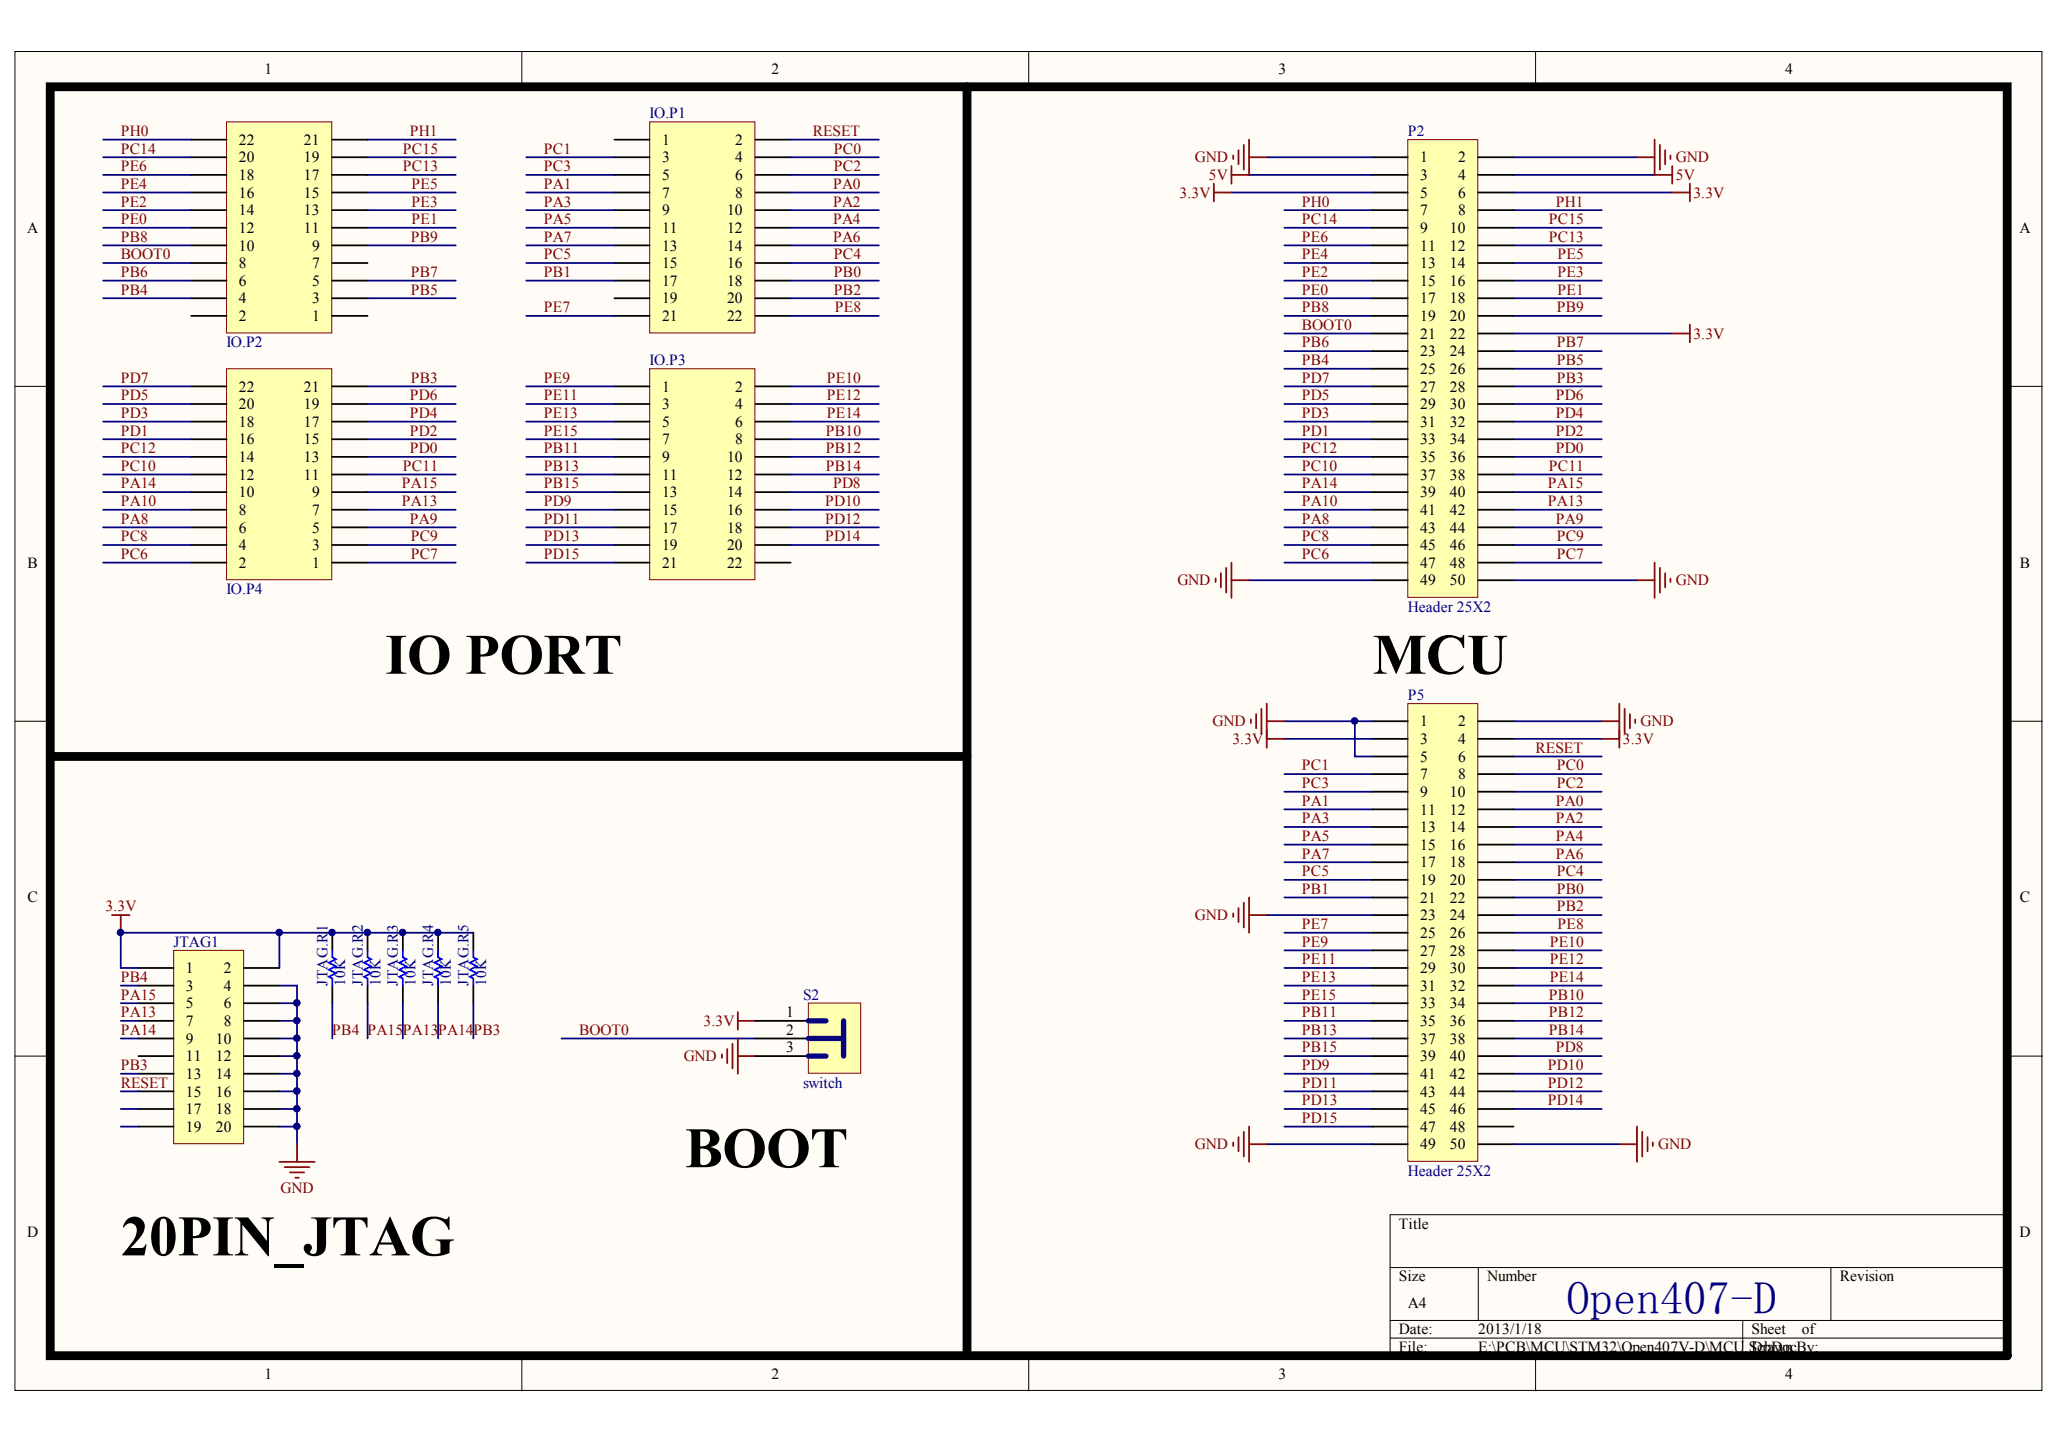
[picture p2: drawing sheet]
<svg xmlns="http://www.w3.org/2000/svg" width="291mm" height="204mm" viewBox="0 0 291 204" stroke-linecap="round" stroke-linejoin="round" font-family="sans-serif">
<g fill="#fffcf8" stroke="#000" stroke-width=".14">
<path d="M2.1 7.3h286v188.9h-286z"/>
<path d="M7.1 12.2h276v179h-276z"/>
</g>
<g fill="none" stroke="#000" stroke-width=".14">
<path d="M73.6 7.3v4.9M145.1 7.3v4.9M216.6 7.3v4.9M2.1 54.5h5M283.2 54.5h4.9M2.1 101.8h5M283.2 101.8h4.9M2.1 149h5M283.2 149h4.9M196.1 178.9h87.1M208.6 178.9v7.4M258.3 178.9v7.4"/>
<path d="M283.2 171.4h-87.1v19.9M73.6 191.3v5M145.1 191.3v5M196.1 186.3h87.1M196.1 188.8h87.1M216.6 191.3v5M245.9 186.3v5"/>
</g>
<g fill="none" stroke="#000080" stroke-width=".25">
<path d="M181.2 39.6h12.4M181.2 37.1h12.4M181.2 34.6h12.4M181.2 32.1h12.4M213.5 39.6h12.5M213.5 37.1h12.5M213.5 34.6h12.5M213.5 32.1h12.5M181.2 79.4h12.4M213.5 79.4h12.5M181.2 109.2h12.4M181.2 111.7h12.4"/>
<path d="M181.2 114.2h12.4M181.2 116.7h12.4M181.2 119.2h12.4M213.5 109.2h12.5M213.5 111.7h12.5M213.5 114.2h12.5M213.5 116.7h12.5M213.5 119.2h12.5M181.2 121.7h12.4M181.2 124.2h12.4M181.2 126.6h12.4M181.2 131.6h12.4"/>
<path d="M181.2 134.1h12.4M181.2 136.6h12.4M181.2 139.1h12.4M213.5 121.7h12.5M213.5 124.2h12.5M213.5 126.6h12.5M213.5 131.6h12.5M213.5 134.1h12.5M213.5 136.6h12.5M213.5 139.1h12.5M213.5 129.1h12.5M181.2 141.6h12.4"/>
<path d="M181.2 159h12.4M181.2 156.5h12.4M181.2 144.1h12.4M181.2 151.5h12.4M181.2 149h12.4M181.2 146.5h12.4M181.2 154h12.4M213.5 141.6h12.5M213.5 156.5h12.5M213.5 144.1h12.5M213.5 151.5h12.5M213.5 149h12.5"/>
<path d="M213.5 146.5h12.5M213.5 154h12.5"/>
</g>
<path d="M91.7 52h14.8v29.8h-14.8z" fill="#ffffb0" stroke="#800000" stroke-width=".14"/>
<g fill="none" stroke="#000" stroke-width=".25">
<path d="M86.7 54.5h5M86.7 57h5M86.7 59.5h5M106.6 54.5h5M106.6 57h5M106.6 59.5h5M86.7 62h5M86.7 64.5h5M86.7 67h5M86.7 69.4h5M86.7 71.9h5M86.7 74.4h5"/>
<path d="M86.7 76.9h5M86.7 79.4h5M106.6 62h5M106.6 64.5h5M106.6 67h5M106.6 69.4h5M106.6 71.9h5M106.6 74.4h5M106.6 76.9h5M106.6 79.4h5"/>
</g>
<path d="M32 17.2h14.8v29.8h-14.8z" fill="#ffffb0" stroke="#800000" stroke-width=".14"/>
<g fill="none" stroke="#000" stroke-width=".25">
<path d="M27 19.7h5M46.9 19.7h5M27 39.6h5M27 37.1h5M27 34.6h5M27 32.1h5M27 29.7h5M27 27.2h5M27 24.7h5M27 22.2h5M46.9 39.6h5M46.9 37.1h5"/>
<path d="M46.9 34.6h5M46.9 32.1h5M46.9 29.7h5M46.9 27.2h5M46.9 24.7h5M46.9 22.2h5M27 44.6h5M27 42.1h5M46.9 44.6h5M46.9 42.1h5"/>
</g>
<path d="M32 52h14.8v29.8h-14.8z" fill="#ffffb0" stroke="#800000" stroke-width=".14"/>
<g fill="none" stroke="#000" stroke-width=".25">
<path d="M27 59.5h5M27 57h5M27 54.5h5M46.9 59.5h5M46.9 57h5M46.9 54.5h5M27 79.4h5M27 76.9h5M27 74.4h5M27 71.9h5M27 69.4h5M27 67h5"/>
<path d="M27 64.5h5M27 62h5M46.9 79.4h5M46.9 76.9h5M46.9 74.4h5M46.9 71.9h5M46.9 69.4h5M46.9 67h5M46.9 64.5h5M46.9 62h5"/>
</g>
<path d="M91.7 17.2h14.8v29.8h-14.8z" fill="#ffffb0" stroke="#800000" stroke-width=".14"/>
<g fill="none" stroke="#000" stroke-width=".25">
<path d="M86.7 19.7h5M106.6 19.7h5M86.7 22.2h5M86.7 24.7h5M86.7 27.2h5M86.7 29.7h5M86.7 32.1h5M86.7 34.6h5M86.7 37.1h5M86.7 39.6h5M106.6 22.2h5M106.6 24.7h5"/>
<path d="M106.6 27.2h5M106.6 29.7h5M106.6 32.1h5M106.6 34.6h5M106.6 37.1h5M106.6 39.6h5M86.7 42.1h5M86.7 44.6h5M106.6 42.1h5M106.6 44.6h5"/>
</g>
<g fill="none" stroke="#000080" stroke-width=".25">
<path d="M181.2 29.7h12.4M213.5 29.7h12.5M181.2 42.1h12.4M181.2 44.6h12.4M181.2 49.5h12.4M181.2 54.5h12.4M181.2 57h12.4M181.2 59.5h12.4M181.2 52h12.4M181.2 47.1h12.4M213.5 42.1h12.5M213.5 44.6h12.5"/>
<path d="M213.5 49.5h12.5M213.5 54.5h12.5M213.5 57h12.5M213.5 59.5h12.5M213.5 52h12.5M181.2 64.5h12.4M181.2 67h12.4M181.2 69.4h12.4M181.2 71.9h12.4M181.2 74.4h12.4M181.2 76.9h12.4M181.2 62h12.4"/>
<path d="M213.5 64.5h12.5M213.5 67h12.5M213.5 69.4h12.5M213.5 71.9h12.5M213.5 74.4h12.5M213.5 76.9h12.5M213.5 62h12.5M213.5 106.7h12.5"/>
</g>
<path d="M24.5 134.1h9.9v27.3h-9.9z" fill="#ffffb0" stroke="#800000" stroke-width=".14"/>
<g fill="none" stroke="#000" stroke-width=".25">
<path d="M19.5 136.6h5M19.5 139.1h5M34.4 136.6h5M34.4 139.1h5M46.9 131.6v2.5M46.9 139.1v2.5M51.9 131.6v2.5M51.9 139.1v2.5M56.8 131.6v2.5M56.8 139.1v2.5M61.8 131.6v2.5M61.8 139.1v2.5"/>
<path d="M66.8 131.6v2.5M66.8 139.1v2.5M19.5 141.6h5M19.5 144.1h5M19.5 146.5h5M19.5 149h5M19.5 151.5h5M19.5 154h5M19.5 156.5h5M19.5 159h5M34.4 141.6h5M34.4 144.1h5"/>
<path d="M34.4 146.5h5M34.4 149h5M34.4 151.5h5M34.4 154h5M34.4 156.5h5M34.4 159h5"/>
</g>
<g fill="none" stroke="#000080" stroke-width=".25">
<path d="M17 139.1h2.5M19.5 136.6h-2.5v-5h22.4v5M39.4 139.1h2.5v5M39.4 131.6h27.4M17 141.6h2.5M17 144.1h2.5M17 146.5h2.5M17 151.5h2.5M17 154h2.5M17 156.5h2.5M17 159h2.5M39.4 144.1h2.5v17.4"/>
<path d="M39.4 141.6h2.5M39.4 146.5h2.5M39.4 151.5h2.5M39.4 154h2.5M39.4 156.5h2.5M39.4 159h2.5M39.4 149h2.5M46.9 141.6v4.9M51.9 141.6v4.9M56.8 141.6v4.9M61.8 141.6v4.9M66.8 141.6v4.9"/>
<path d="M79.2 146.5h27.4"/>
</g>
<g fill="none" stroke="#800000" stroke-width=".25">
<path d="M15.8 129.1h2.5M17 129.1v2.5M101.8 148.8v.5M102.6 148v2M103.3 147.3v3.5M104.1 142.8v2.5M104.1 146.5v5M104.1 149h2.5M104.1 144.1h2.5M39.4 163.9h5M40.2 164.7h3.4M40.9 165.4h2"/>
<path d="M41.7 166.2h.5M41.9 161.5v2.4"/>
</g>
<path d="M46.9 134.1v1l.5 .2-1 .5 1 .5-1 .5 1 .5-1 .5 .5 .3v1M51.9 134.1v1l.5 .2-1 .5 1 .5-1 .5 1 .5-1 .5 .5 .3v1M56.8 134.1v1l.5 .2-1 .5 1 .5-1 .5 1 .5-1 .5 .5 .3v1M61.8 134.1v1l.5 .2-1 .5 1 .5-1 .5 1 .5-1 .5 .5 .3v1M66.8 134.1v1l.5 .2-1 .5 1 .5-1 .5 1 .5-1 .5 .5 .3v1" fill="none" stroke="#00f" stroke-width=".25"/>
<path d="M7.1 12.2h276.1v179.1h-276.1zM136.4 12.2v179.1M7.1 106.7h129.3" fill="none" stroke="#000" stroke-width="1.2"/>
<path d="M114 141.5h7.4v9.9h-7.4z" fill="#ffffb0" stroke="#800000" stroke-width=".14"/>
<path d="M106.6 144.1h7.4M106.6 146.5h7.4M106.6 149h7.4" fill="none" stroke="#000" stroke-width=".25"/>
<path d="M114 146.5h5M114 144.1h2.5M114 149h2.5M119 144.1v4.9" fill="none" stroke="#0c0087" stroke-width=".75"/>
<path d="M198.6 99.3h9.9v64.6h-9.9z" fill="#ffffb0" stroke="#800000" stroke-width=".14"/>
<g fill="none" stroke="#000" stroke-width=".25">
<path d="M193.6 101.8h5M193.6 104.3h5M193.6 106.7h5M193.6 109.2h5M193.6 111.7h5M193.6 114.2h5M193.6 116.7h5M193.6 119.2h5M208.6 101.8h4.9M208.6 104.3h4.9M208.6 106.7h4.9M208.6 109.2h4.9"/>
<path d="M208.6 111.7h4.9M208.6 114.2h4.9M208.6 116.7h4.9M208.6 119.2h4.9M193.6 121.7h5M193.6 124.2h5M193.6 126.6h5M193.6 129.1h5M193.6 131.6h5M193.6 134.1h5M193.6 136.6h5M193.6 139.1h5"/>
<path d="M208.6 121.7h4.9M208.6 124.2h4.9M208.6 126.6h4.9M208.6 129.1h4.9M208.6 131.6h4.9M208.6 134.1h4.9M208.6 136.6h4.9M208.6 139.1h4.9M193.6 141.6h5M193.6 144.1h5M193.6 146.5h5M193.6 149h5"/>
<path d="M193.6 151.5h5M193.6 154h5M193.6 156.5h5M193.6 159h5M208.6 141.6h4.9M208.6 144.1h4.9M208.6 146.5h4.9M208.6 149h4.9M208.6 151.5h4.9M208.6 154h4.9M208.6 156.5h4.9M208.6 159h4.9"/>
<path d="M193.6 161.5h5M208.6 161.5h4.9"/>
</g>
<path d="M198.6 19.7h9.9v64.6h-9.9z" fill="#ffffb0" stroke="#800000" stroke-width=".14"/>
<g fill="none" stroke="#000" stroke-width=".25">
<path d="M193.6 22.2h5M193.6 24.7h5M193.6 27.2h5M193.6 29.7h5M193.6 32.1h5M193.6 34.6h5M193.6 37.1h5M193.6 39.6h5M208.6 22.2h4.9M208.6 24.7h4.9M208.6 27.2h4.9M208.6 29.7h4.9"/>
<path d="M208.6 32.1h4.9M208.6 34.6h4.9M208.6 37.1h4.9M208.6 39.6h4.9M193.6 42.1h5M193.6 44.6h5M193.6 47.1h5M193.6 49.5h5M193.6 52h5M193.6 54.5h5M193.6 57h5M193.6 59.5h5"/>
<path d="M208.6 42.1h4.9M208.6 44.6h4.9M208.6 47.1h4.9M208.6 49.5h4.9M208.6 52h4.9M208.6 54.5h4.9M208.6 57h4.9M208.6 59.5h4.9M193.6 62h5M193.6 64.5h5M193.6 67h5M193.6 69.4h5"/>
<path d="M193.6 71.9h5M193.6 74.4h5M193.6 76.9h5M193.6 79.4h5M208.6 62h4.9M208.6 64.5h4.9M208.6 67h4.9M208.6 69.4h4.9M208.6 71.9h4.9M208.6 74.4h4.9M208.6 76.9h4.9M208.6 79.4h4.9"/>
<path d="M193.6 81.9h5M208.6 81.9h4.9"/>
</g>
<g fill="none" stroke="#000080" stroke-width=".25">
<path d="M14.5 19.7h12.5M51.9 19.7h12.4M111.6 19.7h12.4M14.5 22.2h12.5M14.5 24.7h12.5M14.5 27.2h12.5M14.5 29.7h12.5M14.5 32.1h12.5M14.5 34.6h12.5M14.5 39.6h12.5M14.5 37.1h12.5M51.9 22.2h12.4"/>
<path d="M51.9 24.7h12.4M51.9 27.2h12.4M51.9 29.7h12.4M51.9 32.1h12.4M51.9 34.6h12.4M51.9 39.6h12.4M74.2 22.2h12.5M74.2 24.7h12.5M74.2 27.2h12.5M74.2 29.7h12.5M74.2 32.1h12.5M74.2 34.6h12.5"/>
<path d="M74.2 39.6h12.5M74.2 37.1h12.5M111.6 22.2h12.4M111.6 24.7h12.4M111.6 27.2h12.4M111.6 29.7h12.4M111.6 32.1h12.4M111.6 34.6h12.4M111.6 39.6h12.4M111.6 37.1h12.4M173.7 27.2h19.9M176.2 24.7h17.4"/>
<path d="M178.7 22.2h14.9M213.5 22.2h17.4M213.5 24.7h19.9M213.5 27.2h22.4M14.5 54.5h12.5M14.5 57h12.5M14.5 59.5h12.5M14.5 42.1h12.5M51.9 54.5h12.4M51.9 57h12.4M51.9 59.5h12.4M51.9 42.1h12.4"/>
<path d="M74.2 54.5h12.5M74.2 57h12.5M74.2 59.5h12.5M74.2 44.6h12.5M111.6 54.5h12.4M111.6 57h12.4M111.6 59.5h12.4M111.6 42.1h12.4M111.6 44.6h12.4M213.5 47.1h22.4M14.5 79.4h12.5M14.5 64.5h12.5"/>
<path d="M14.5 67h12.5M14.5 69.4h12.5M14.5 71.9h12.5M14.5 74.4h12.5M14.5 76.9h12.5M14.5 62h12.5M51.9 79.4h12.4M51.9 64.5h12.4M51.9 67h12.4M51.9 69.4h12.4M51.9 71.9h12.4M51.9 74.4h12.4"/>
<path d="M51.9 76.9h12.4M51.9 62h12.4M74.2 79.4h12.5M74.2 64.5h12.5M74.2 67h12.5M74.2 69.4h12.5M74.2 71.9h12.5M74.2 74.4h12.5M74.2 76.9h12.5M74.2 62h12.5M111.6 64.5h12.4M111.6 67h12.4"/>
<path d="M111.6 69.4h12.4M111.6 71.9h12.4M111.6 74.4h12.4M111.6 76.9h12.4M111.6 62h12.4M176.2 81.9h17.4M213.5 81.9h17.4M181.2 101.8h12.4M181.2 104.3h12.4M191.1 101.8v4.9h2.5M213.5 101.8h12.5M213.5 104.3h12.5"/>
<path d="M178.7 129.1h14.9M178.7 161.5h14.9M213.5 161.5h15"/>
</g>
<g fill="none" stroke="#800000" stroke-width=".25">
<path d="M176.2 19.7v5h-2.5M233.4 19.7v5h2.5M171.2 25.9v2.5M171.2 27.2h2.5M173.7 23.4v2.5M174 21.9v.5M174.7 21.2v2M175.5 20.5v3.4M176.2 22.2h2.5M230.9 22.2h2.5M234.2 20.5v3.4M234.9 21.2v2"/>
<path d="M235.7 21.9v.5M235.9 27.2h2.5M235.9 23.4v2.5M238.4 25.9v2.5M235.9 47.1h2.5M238.4 45.8v2.5M173.7 79.4v5M233.4 79.4v5M171.5 81.6v.5M172.2 80.9v2M173 80.1v3.5M173.7 81.9h2.5"/>
<path d="M178.7 99.3v6.2M228.5 99.3v6.2M230.9 81.9h2.5M234.2 80.1v3.5M234.9 80.9v2M235.7 81.6v.5M176.5 101.5v.5M177.2 100.8v2M178 100v3.5M178.7 101.8h2.5M178.7 104.3h2.5M226 101.8h2.5"/>
<path d="M226 104.3h2.5M229.2 100v3.5M229.9 100.8v2M230.7 101.5v.5M174 128.9v.5M174.7 128.1v2M175.5 127.4v3.5M176.2 126.6v5M176.2 129.1h2.5M175.5 159.7v3.5M176.2 159v4.9M230.9 159v4.9"/>
<path d="M231.7 159.7v3.5M174 161.2v.5M174.7 160.5v2M176.2 161.5h2.5M228.5 161.5h2.4M232.4 160.5v2M233.2 161.2v.5"/>
</g>
<g fill="#000080" stroke="#000080" stroke-width=".14">
<circle cx="17" cy="131.6" r=".46"/>
<circle cx="39.4" cy="131.6" r=".46"/>
<circle cx="41.9" cy="158.9" r=".46"/>
<circle cx="41.9" cy="156.5" r=".46"/>
<circle cx="41.9" cy="154" r=".47"/>
<circle cx="41.9" cy="151.5" r=".46"/>
<circle cx="41.9" cy="149" r=".47"/>
<circle cx="41.9" cy="146.5" r=".46"/>
<circle cx="41.9" cy="144" r=".46"/>
<circle cx="41.9" cy="141.5" r=".47"/>
<circle cx="46.8" cy="131.6" r=".46"/>
<circle cx="51.8" cy="131.6" r=".46"/>
<circle cx="56.8" cy="131.6" r=".46"/>
<circle cx="61.8" cy="131.6" r=".46"/>
<circle cx="191.1" cy="101.7" r=".46"/>
</g>
<g font-size="8.1">
<text x="54.3" y="95.1">IO PORT</text>
<text x="193.6" y="95.1">MCU</text>
<text x="96.6" y="164.7">BOOT</text>
<text x="17" y="177.1">20PIN_JTAG</text>
</g>
<text font-size="6.5" fill="#000080" x="221" y="185.4">Open407-D</text>
<g font-size="2.2">
<text x="37.3" y="10.5">1</text>
<text x="108.8" y="10.5">2</text>
<text x="180.3" y="10.5">3</text>
<text x="251.9" y="10.5">4</text>
<text x="33.7" y="22.9">20</text>
<text x="33.7" y="20.4">22</text>
<text x="42.9" y="22.9">19</text>
<text x="42.9" y="20.4">21</text>
<text x="93.4" y="20.4">1</text>
<text x="93.4" y="22.9">3</text>
<text x="103.7" y="20.4">2</text>
<text x="103.7" y="22.9">4</text>
<text x="200.3" y="22.9">1</text>
<text x="205.7" y="22.9">2</text>
<text x="33.7" y="27.9">16</text>
<text x="33.7" y="25.4">18</text>
<text x="42.9" y="27.9">15</text>
<text x="42.9" y="25.4">17</text>
<text x="93.4" y="25.4">5</text>
<text x="93.4" y="27.9">7</text>
<text x="103.7" y="25.4">6</text>
<text x="103.7" y="27.9">8</text>
<text x="200.3" y="25.4">3</text>
<text x="200.3" y="27.9">5</text>
<text x="205.7" y="25.4">4</text>
<text x="205.7" y="27.9">6</text>
<text x="3.8" y="32.8">A</text>
<text x="33.7" y="35.4">10</text>
<text x="33.7" y="32.9">12</text>
<text x="33.7" y="30.4">14</text>
<text x="42.9" y="32.9">11</text>
<text x="42.9" y="30.4">13</text>
<text x="44" y="35.4">9</text>
<text x="93.4" y="30.4">9</text>
<text x="93.4" y="32.9">11</text>
<text x="93.4" y="35.4">13</text>
<text x="102.6" y="30.4">10</text>
<text x="102.6" y="32.9">12</text>
<text x="102.6" y="35.4">14</text>
<text x="200.3" y="30.4">7</text>
<text x="200.3" y="32.9">9</text>
<text x="200.3" y="35.4">11</text>
<text x="204.5" y="32.9">10</text>
<text x="204.5" y="35.4">12</text>
<text x="205.7" y="30.4">8</text>
<text x="284.9" y="32.8">A</text>
<text x="33.7" y="40.3">6</text>
<text x="33.7" y="37.8">8</text>
<text x="44" y="40.3">5</text>
<text x="44" y="37.8">7</text>
<text x="93.4" y="37.8">15</text>
<text x="93.4" y="40.3">17</text>
<text x="102.6" y="37.8">16</text>
<text x="102.6" y="40.3">18</text>
<text x="200.3" y="37.8">13</text>
<text x="200.3" y="40.3">15</text>
<text x="204.5" y="37.8">14</text>
<text x="204.5" y="40.3">16</text>
<text x="33.7" y="45.3">2</text>
<text x="33.7" y="42.8">4</text>
<text x="44" y="45.3">1</text>
<text x="44" y="42.8">3</text>
<text x="93.4" y="42.8">19</text>
<text x="93.4" y="45.3">21</text>
<text x="102.6" y="42.8">20</text>
<text x="102.6" y="45.3">22</text>
<text x="200.3" y="42.8">17</text>
<text x="200.3" y="45.3">19</text>
<text x="200.3" y="47.8">21</text>
<text x="204.5" y="42.8">18</text>
<text x="204.5" y="45.3">20</text>
<text x="204.5" y="47.8">22</text>
<text x="200.3" y="50.3">23</text>
<text x="200.3" y="52.8">25</text>
<text x="204.5" y="50.3">24</text>
<text x="204.5" y="52.8">26</text>
<text x="33.7" y="57.7">20</text>
<text x="33.7" y="55.3">22</text>
<text x="42.9" y="57.7">19</text>
<text x="42.9" y="55.3">21</text>
<text x="93.4" y="55.3">1</text>
<text x="93.4" y="57.7">3</text>
<text x="103.7" y="55.3">2</text>
<text x="103.7" y="57.7">4</text>
<text x="200.3" y="55.3">27</text>
<text x="200.3" y="57.7">29</text>
<text x="204.5" y="55.3">28</text>
<text x="204.5" y="57.7">30</text>
<text x="33.7" y="65.2">14</text>
<text x="33.7" y="62.7">16</text>
<text x="33.7" y="60.2">18</text>
<text x="42.9" y="65.2">13</text>
<text x="42.9" y="62.7">15</text>
<text x="42.9" y="60.2">17</text>
<text x="93.4" y="60.2">5</text>
<text x="93.4" y="62.7">7</text>
<text x="93.4" y="65.2">9</text>
<text x="102.6" y="65.2">10</text>
<text x="103.7" y="60.2">6</text>
<text x="103.7" y="62.7">8</text>
<text x="200.3" y="60.2">31</text>
<text x="200.3" y="62.7">33</text>
<text x="200.3" y="65.2">35</text>
<text x="204.5" y="60.2">32</text>
<text x="204.5" y="62.7">34</text>
<text x="204.5" y="65.2">36</text>
<text x="33.7" y="70.2">10</text>
<text x="33.7" y="67.7">12</text>
<text x="42.9" y="67.7">11</text>
<text x="44" y="70.2">9</text>
<text x="93.4" y="67.7">11</text>
<text x="93.4" y="70.2">13</text>
<text x="102.6" y="67.7">12</text>
<text x="102.6" y="70.2">14</text>
<text x="200.3" y="67.7">37</text>
<text x="200.3" y="70.2">39</text>
<text x="204.5" y="67.7">38</text>
<text x="204.5" y="70.2">40</text>
<text x="33.7" y="77.6">4</text>
<text x="33.7" y="75.1">6</text>
<text x="33.7" y="72.7">8</text>
<text x="44" y="77.6">3</text>
<text x="44" y="75.1">5</text>
<text x="44" y="72.7">7</text>
<text x="93.4" y="72.7">15</text>
<text x="93.4" y="75.1">17</text>
<text x="93.4" y="77.6">19</text>
<text x="102.6" y="72.7">16</text>
<text x="102.6" y="75.1">18</text>
<text x="102.6" y="77.6">20</text>
<text x="200.3" y="72.7">41</text>
<text x="200.3" y="75.1">43</text>
<text x="200.3" y="77.6">45</text>
<text x="204.5" y="72.7">42</text>
<text x="204.5" y="75.1">44</text>
<text x="204.5" y="77.6">46</text>
<text x="3.9" y="80.1">B</text>
<text x="33.7" y="80.1">2</text>
<text x="44" y="80.1">1</text>
<text x="93.4" y="80.1">21</text>
<text x="102.6" y="80.1">22</text>
<text x="200.3" y="80.1">47</text>
<text x="200.3" y="82.6">49</text>
<text x="204.5" y="80.1">48</text>
<text x="204.5" y="82.6">50</text>
<text x="284.9" y="80.1">B</text>
<text x="200.3" y="102.5">1</text>
<text x="200.3" y="105">3</text>
<text x="200.3" y="107.5">5</text>
<text x="205.7" y="102.5">2</text>
<text x="205.7" y="105">4</text>
<text x="205.7" y="107.5">6</text>
<text x="200.3" y="110">7</text>
<text x="200.3" y="112.5">9</text>
<text x="204.5" y="112.5">10</text>
<text x="205.7" y="110">8</text>
<text x="200.3" y="114.9">11</text>
<text x="200.3" y="117.4">13</text>
<text x="200.3" y="119.9">15</text>
<text x="204.5" y="114.9">12</text>
<text x="204.5" y="117.4">14</text>
<text x="204.5" y="119.9">16</text>
<text x="200.3" y="122.4">17</text>
<text x="200.3" y="124.9">19</text>
<text x="204.5" y="122.4">18</text>
<text x="204.5" y="124.9">20</text>
<text x="3.9" y="127.4">C</text>
<text x="200.3" y="127.4">21</text>
<text x="200.3" y="129.9">23</text>
<text x="204.5" y="127.4">22</text>
<text x="204.5" y="129.9">24</text>
<text x="284.9" y="127.4">C</text>
<text x="26.2" y="137.3">1</text>
<text x="31.6" y="137.3">2</text>
<text x="200.3" y="132.3">25</text>
<text x="200.3" y="134.8">27</text>
<text x="200.3" y="137.3">29</text>
<text x="204.5" y="132.3">26</text>
<text x="204.5" y="134.8">28</text>
<text x="204.5" y="137.3">30</text>
<text x="26.2" y="139.8">3</text>
<text x="26.2" y="142.3">5</text>
<text x="31.6" y="139.8">4</text>
<text x="31.6" y="142.3">6</text>
<text x="110.9" y="143.5">1</text>
<text x="200.3" y="139.8">31</text>
<text x="200.3" y="142.3">33</text>
<text x="204.5" y="139.8">32</text>
<text x="204.5" y="142.3">34</text>
<text x="26.2" y="144.8">7</text>
<text x="26.2" y="147.3">9</text>
<text x="26.2" y="149.8">11</text>
<text x="30.4" y="147.3">10</text>
<text x="30.4" y="149.8">12</text>
<text x="31.6" y="144.8">8</text>
<text x="110.9" y="146">2</text>
<text x="110.9" y="148.5">3</text>
<text x="200.3" y="144.8">35</text>
<text x="200.3" y="147.3">37</text>
<text x="200.3" y="149.8">39</text>
<text x="204.5" y="144.8">36</text>
<text x="204.5" y="147.3">38</text>
<text x="204.5" y="149.8">40</text>
<text x="26.2" y="152.2">13</text>
<text x="26.2" y="154.7">15</text>
<text x="30.4" y="152.2">14</text>
<text x="30.4" y="154.7">16</text>
<text x="200.3" y="152.2">41</text>
<text x="200.3" y="154.7">43</text>
<text x="204.5" y="152.2">42</text>
<text x="204.5" y="154.7">44</text>
<text x="26.2" y="157.2">17</text>
<text x="26.2" y="159.7">19</text>
<text x="30.4" y="157.2">18</text>
<text x="30.4" y="159.7">20</text>
<text x="200.3" y="157.2">45</text>
<text x="200.3" y="159.7">47</text>
<text x="204.5" y="157.2">46</text>
<text x="204.5" y="159.7">48</text>
<text x="200.3" y="162.2">49</text>
<text x="204.5" y="162.2">50</text>
<text x="197.4" y="173.4">Title</text>
<text x="3.8" y="174.6">D</text>
<text x="284.9" y="174.6">D</text>
<text x="197.4" y="180.8">Size</text>
<text x="198.6" y="184.6">A4</text>
<text x="209.8" y="180.8">Number</text>
<text x="259.5" y="180.8">Revision</text>
<text x="197.4" y="188.3">Date:</text>
<text x="197.4" y="190.8">File:</text>
<text x="208.6" y="188.3">2013/1/18</text>
<text x="208.6" y="190.8">E:\PCB\MCU\STM32\Open407V-D\MCU</text>
<text x="246.1" y="190.8">.SDcrawn</text>
<text x="247.1" y="188.3">Sheet</text>
<text x="248.9" y="190.8">hDocBy:</text>
<text x="254.2" y="188.3">of</text>
<text x="37.3" y="194.5">1</text>
<text x="108.8" y="194.5">2</text>
<text x="180.3" y="194.5">3</text>
<text x="251.9" y="194.5">4</text>
</g>
<g font-size="2.2" fill="#000080">
<text x="91.7" y="16.7">IO.P1</text>
<text x="198.6" y="19.2">P2</text>
<text x="32" y="49">IO.P2</text>
<text x="91.7" y="51.5">IO.P3</text>
<text x="32" y="83.9">IO.P4</text>
<text x="198.6" y="86.3">Header 25X2</text>
<text x="198.6" y="98.8">P5</text>
<text x="46.2" y="131.5" transform="rotate(-90 46.2 131.5)">1</text>
<text x="51.2" y="131.5" transform="rotate(-90 51.2 131.5)">2</text>
<text x="56.1" y="131.5" transform="rotate(-90 56.1 131.5)">3</text>
<text x="61.1" y="131.5" transform="rotate(-90 61.1 131.5)">4</text>
<text x="66.1" y="131.5" transform="rotate(-90 66.1 131.5)">5</text>
<text x="24.5" y="133.6">JTAG1</text>
<text x="46.2" y="139.1" transform="rotate(-90 46.2 139.1)">JTAG.R</text>
<text x="48.7" y="139.1" transform="rotate(-90 48.7 139.1)">10K</text>
<text x="51.2" y="139.1" transform="rotate(-90 51.2 139.1)">JTAG.R</text>
<text x="53.7" y="139.1" transform="rotate(-90 53.7 139.1)">10K</text>
<text x="56.1" y="139.1" transform="rotate(-90 56.1 139.1)">JTAG.R</text>
<text x="58.6" y="139.1" transform="rotate(-90 58.6 139.1)">10K</text>
<text x="61.1" y="139.1" transform="rotate(-90 61.1 139.1)">JTAG.R</text>
<text x="63.6" y="139.1" transform="rotate(-90 63.6 139.1)">10K</text>
<text x="66.1" y="139.1" transform="rotate(-90 66.1 139.1)">JTAG.R</text>
<text x="68.6" y="139.1" transform="rotate(-90 68.6 139.1)">10K</text>
<text x="113.3" y="141.1">S2</text>
<text x="113.3" y="153.5">switch</text>
<text x="198.6" y="165.9">Header 25X2</text>
</g>
<g font-size="2.2" fill="#800000">
<text x="17" y="21.7">PC14</text>
<text x="17" y="19.2">PH0</text>
<text x="56.8" y="21.7">PC15</text>
<text x="57.8" y="19.2">PH1</text>
<text x="76.7" y="21.7">PC1</text>
<text x="114.7" y="19.2">RESET</text>
<text x="117.6" y="21.7">PC0</text>
<text x="168.6" y="22.9">GND</text>
<text x="236.4" y="22.9">GND</text>
<text x="17" y="29.1">PE2</text>
<text x="17" y="26.7">PE4</text>
<text x="17" y="24.2">PE6</text>
<text x="56.8" y="24.2">PC13</text>
<text x="58.1" y="29.1">PE3</text>
<text x="58.1" y="26.7">PE5</text>
<text x="76.7" y="26.7">PA1</text>
<text x="76.7" y="29.1">PA3</text>
<text x="76.7" y="24.2">PC3</text>
<text x="117.5" y="26.7">PA0</text>
<text x="117.5" y="29.1">PA2</text>
<text x="117.6" y="24.2">PC2</text>
<text x="166.4" y="27.9">3.3V</text>
<text x="170.5" y="25.4">5V</text>
<text x="183.7" y="29.1">PH0</text>
<text x="219.5" y="29.1">PH1</text>
<text x="236.4" y="25.4">5V</text>
<text x="238.9" y="27.9">3.3V</text>
<text x="17" y="34.1">PB8</text>
<text x="17" y="31.6">PE0</text>
<text x="58" y="34.1">PB9</text>
<text x="58.1" y="31.6">PE1</text>
<text x="76.7" y="31.6">PA5</text>
<text x="76.7" y="34.1">PA7</text>
<text x="117.5" y="31.6">PA4</text>
<text x="117.5" y="34.1">PA6</text>
<text x="183.7" y="31.6">PC14</text>
<text x="183.7" y="34.1">PE6</text>
<text x="218.5" y="34.1">PC13</text>
<text x="218.5" y="31.6">PC15</text>
<text x="17" y="41.6">PB4</text>
<text x="17" y="39.1">PB6</text>
<text x="17" y="36.6">BOOT0</text>
<text x="58" y="41.6">PB5</text>
<text x="58" y="39.1">PB7</text>
<text x="76.7" y="39.1">PB1</text>
<text x="76.7" y="36.6">PC5</text>
<text x="117.6" y="39.1">PB0</text>
<text x="117.6" y="41.6">PB2</text>
<text x="117.6" y="36.6">PC4</text>
<text x="183.7" y="41.6">PE0</text>
<text x="183.7" y="39.1">PE2</text>
<text x="183.7" y="36.6">PE4</text>
<text x="219.7" y="41.6">PE1</text>
<text x="219.7" y="39.1">PE3</text>
<text x="219.7" y="36.6">PE5</text>
<text x="76.7" y="44.1">PE7</text>
<text x="117.8" y="44.1">PE8</text>
<text x="183.7" y="44.1">PB8</text>
<text x="183.7" y="46.5">BOOT0</text>
<text x="219.6" y="44.1">PB9</text>
<text x="238.9" y="47.8">3.3V</text>
<text x="183.7" y="51.5">PB4</text>
<text x="183.7" y="49">PB6</text>
<text x="219.6" y="51.5">PB5</text>
<text x="219.6" y="49">PB7</text>
<text x="17" y="59">PD3</text>
<text x="17" y="56.5">PD5</text>
<text x="17" y="54">PD7</text>
<text x="57.8" y="59">PD4</text>
<text x="57.8" y="56.5">PD6</text>
<text x="58" y="54">PB3</text>
<text x="76.7" y="54">PE9</text>
<text x="76.7" y="56.5">PE11</text>
<text x="76.7" y="59">PE13</text>
<text x="116.6" y="54">PE10</text>
<text x="116.6" y="56.5">PE12</text>
<text x="116.6" y="59">PE14</text>
<text x="183.7" y="59">PD3</text>
<text x="183.7" y="56.5">PD5</text>
<text x="183.7" y="54">PD7</text>
<text x="219.5" y="59">PD4</text>
<text x="219.5" y="56.5">PD6</text>
<text x="219.6" y="54">PB3</text>
<text x="17" y="64">PC12</text>
<text x="17" y="61.5">PD1</text>
<text x="57.8" y="64">PD0</text>
<text x="57.8" y="61.5">PD2</text>
<text x="76.7" y="64">PB11</text>
<text x="76.7" y="61.5">PE15</text>
<text x="116.5" y="61.5">PB10</text>
<text x="116.5" y="64">PB12</text>
<text x="183.7" y="64">PC12</text>
<text x="183.7" y="61.5">PD1</text>
<text x="219.5" y="64">PD0</text>
<text x="219.5" y="61.5">PD2</text>
<text x="17" y="71.4">PA10</text>
<text x="17" y="68.9">PA14</text>
<text x="17" y="66.4">PC10</text>
<text x="56.7" y="71.4">PA13</text>
<text x="56.7" y="68.9">PA15</text>
<text x="56.8" y="66.4">PC11</text>
<text x="76.7" y="66.4">PB13</text>
<text x="76.7" y="68.9">PB15</text>
<text x="76.7" y="71.4">PD9</text>
<text x="116.4" y="71.4">PD10</text>
<text x="116.5" y="66.4">PB14</text>
<text x="117.5" y="68.9">PD8</text>
<text x="183.7" y="71.4">PA10</text>
<text x="183.7" y="68.9">PA14</text>
<text x="183.7" y="66.4">PC10</text>
<text x="218.4" y="71.4">PA13</text>
<text x="218.4" y="68.9">PA15</text>
<text x="218.5" y="66.4">PC11</text>
<text x="17" y="73.9">PA8</text>
<text x="17" y="76.4">PC8</text>
<text x="57.8" y="73.9">PA9</text>
<text x="58" y="76.4">PC9</text>
<text x="76.7" y="73.9">PD11</text>
<text x="76.7" y="76.4">PD13</text>
<text x="116.4" y="73.9">PD12</text>
<text x="116.4" y="76.4">PD14</text>
<text x="183.7" y="73.9">PA8</text>
<text x="183.7" y="76.4">PC8</text>
<text x="219.5" y="73.9">PA9</text>
<text x="219.6" y="76.4">PC9</text>
<text x="17" y="78.9">PC6</text>
<text x="58" y="78.9">PC7</text>
<text x="76.7" y="78.9">PD15</text>
<text x="166.1" y="82.6">GND</text>
<text x="183.7" y="78.9">PC6</text>
<text x="219.6" y="78.9">PC7</text>
<text x="236.4" y="82.6">GND</text>
<text x="171.1" y="102.5">GND</text>
<text x="173.9" y="105">3.3V</text>
<text x="216.6" y="106.2">RESET</text>
<text x="228.9" y="105">3.3V</text>
<text x="231.4" y="102.5">GND</text>
<text x="183.7" y="113.7">PA1</text>
<text x="183.7" y="108.7">PC1</text>
<text x="183.7" y="111.2">PC3</text>
<text x="219.5" y="113.7">PA0</text>
<text x="219.6" y="108.7">PC0</text>
<text x="219.6" y="111.2">PC2</text>
<text x="183.7" y="116.2">PA3</text>
<text x="183.7" y="118.7">PA5</text>
<text x="219.5" y="116.2">PA2</text>
<text x="219.5" y="118.7">PA4</text>
<text x="183.7" y="121.2">PA7</text>
<text x="183.7" y="123.6">PC5</text>
<text x="219.5" y="121.2">PA6</text>
<text x="219.6" y="123.6">PC4</text>
<text x="14.9" y="128.6">3.3V</text>
<text x="168.6" y="129.9">GND</text>
<text x="183.7" y="126.1">PB1</text>
<text x="183.7" y="131.1">PE7</text>
<text x="219.6" y="126.1">PB0</text>
<text x="219.6" y="128.6">PB2</text>
<text x="219.7" y="131.1">PE8</text>
<text x="183.7" y="133.6">PE9</text>
<text x="183.7" y="136.1">PE11</text>
<text x="218.6" y="133.6">PE10</text>
<text x="218.6" y="136.1">PE12</text>
<text x="17" y="143.5">PA13</text>
<text x="17" y="141.1">PA15</text>
<text x="17" y="138.6">PB4</text>
<text x="183.7" y="143.5">PB11</text>
<text x="183.7" y="138.6">PE13</text>
<text x="183.7" y="141.1">PE15</text>
<text x="218.5" y="141.1">PB10</text>
<text x="218.5" y="143.5">PB12</text>
<text x="218.6" y="138.6">PE14</text>
<text x="17" y="146">PA14</text>
<text x="46.9" y="146">PB4 PA15</text>
<text x="56.8" y="146">PA13</text>
<text x="61.8" y="146">PA14PB3</text>
<text x="81.7" y="146">BOOT0</text>
<text x="96.5" y="149.8">GND</text>
<text x="99.2" y="144.8">3.3V</text>
<text x="183.7" y="146">PB13</text>
<text x="183.7" y="148.5">PB15</text>
<text x="218.5" y="146">PB14</text>
<text x="219.5" y="148.5">PD8</text>
<text x="17" y="153.5">RESET</text>
<text x="17" y="151">PB3</text>
<text x="183.7" y="151">PD9</text>
<text x="183.7" y="153.5">PD11</text>
<text x="183.7" y="156">PD13</text>
<text x="218.4" y="151">PD10</text>
<text x="218.4" y="153.5">PD12</text>
<text x="218.4" y="156">PD14</text>
<text x="183.7" y="158.5">PD15</text>
<text x="168.6" y="162.2">GND</text>
<text x="233.9" y="162.2">GND</text>
<text x="39.6" y="168.4">GND</text>
</g>
</svg>
